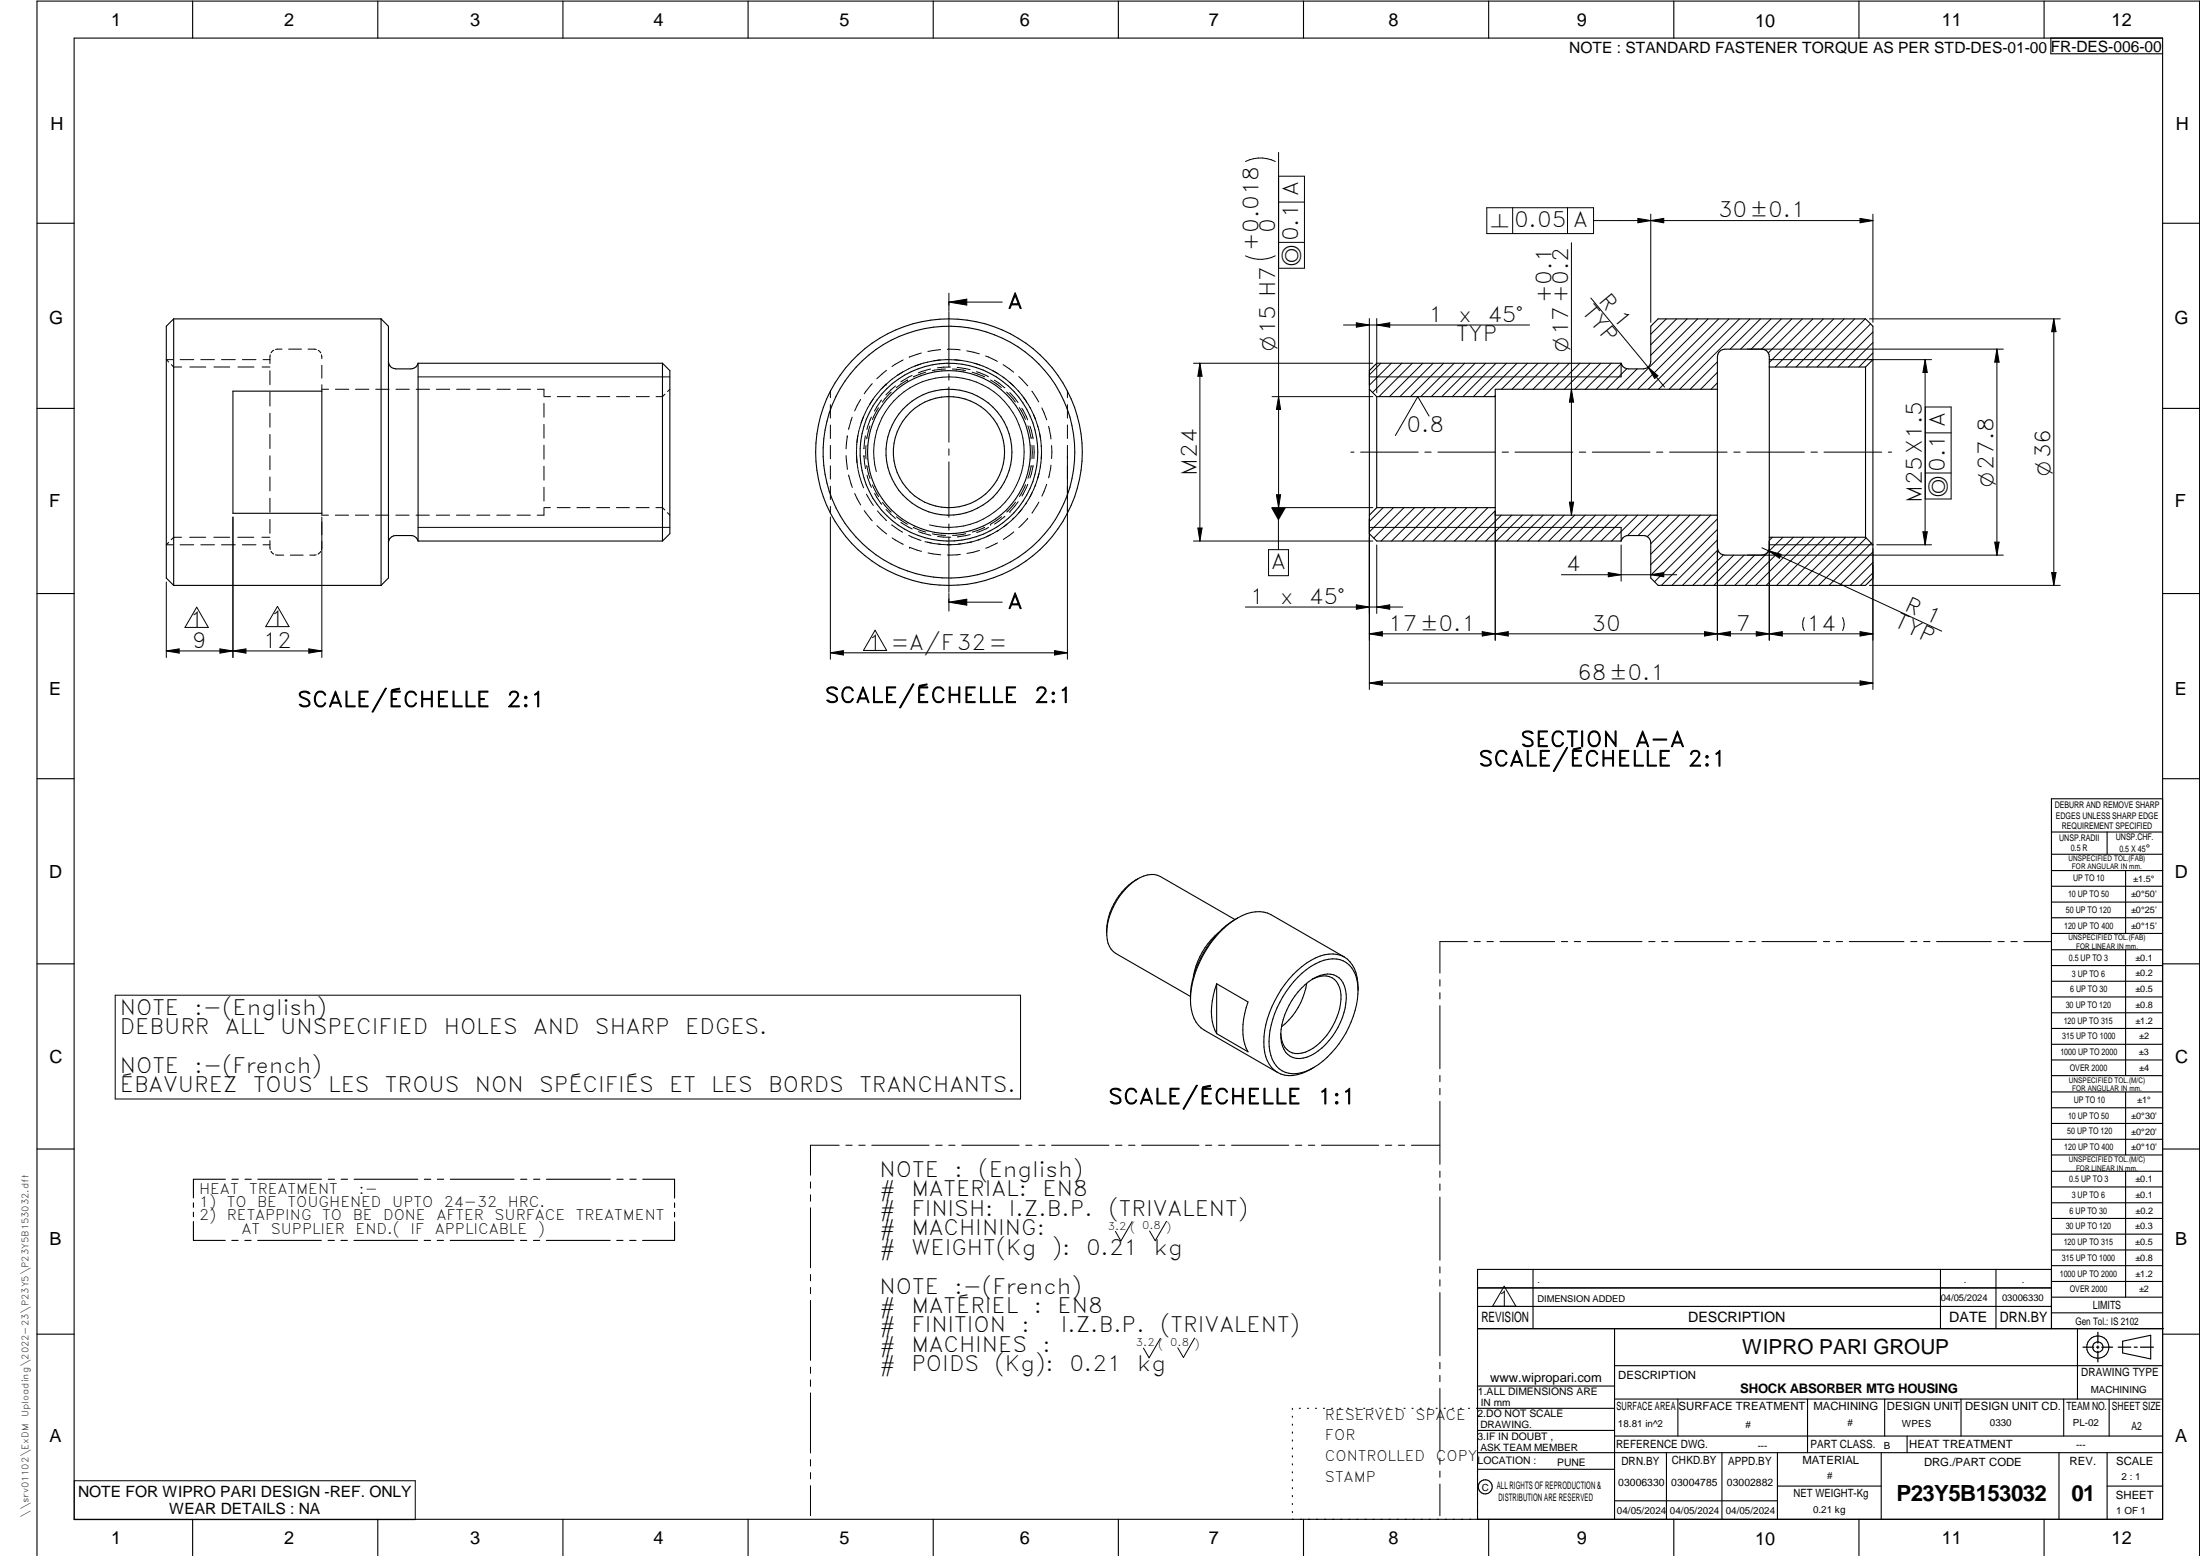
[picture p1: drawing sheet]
<svg xmlns="http://www.w3.org/2000/svg" width="594mm" height="420mm" viewBox="0 0 594 420" stroke-linecap="round" stroke-linejoin="round" font-family="sans-serif">
<g fill="none" stroke="#000" stroke-width=".3">
<path d="M20 10.3h564v400h-564zM52 .3v10M102 .3v10M152 .3v10M202 .3v10M252 .3v10M302 .3v10M352 .3v10M402 .3v10M452 .3v10M502 .3v10M552 .3v10"/>
<path d="M553.8 10.3v4.2h30.2M10 60.3h10M584 60.3h10M46.9 86.1v72M46.9 86.1h56M46.9 86.1l-2 2v68l2 2M102.9 86.1v72M102.9 86.1l2 2v68l-2 2M104.9 97.6a2.03 2.03 0 0 0 2 2h4a2.08 2.08 0 0 0 2-1.5M112.9 98.1v48M112.9 98.1h66M178.9 98.1v48"/>
<path d="M178.9 98.1l2 2v44l-2 2M437.8 98.1h-66l-2 2v44l2 2h66M437.8 98.1a1.96 1.96 0 0 0 1.9 1.5h4.1a1.97 1.97 0 0 0 2-2v-9.5l2-2h56l1.9 2v68l-1.9 2h-56l-2-2v-9.5a1.97 1.97 0 0 0-2-2h-4.1a1.95 1.95 0 0 0-1.9 1.5M437.8 98.1v3.7M464.6 94.7l1.2-.4h10a1.97 1.97 0 0 1 2 2v51.6a2.03 2.03 0 0 1-2 2h-10a2.03 2.03 0 0 1-2-2v-51.6l.3-1.2zM477.8 99.1h26M503.8 99.1v46M505.7 97.1l-1.9 2M10 110.3h10M62.9 105.6h24v33h-24zM369.8 105.1l2 2M371.8 107.1v30"/>
<path d="M371.8 107.1h32M463.8 105.1h-60v34h60M584 110.3h10M371.8 137.1h32M371.8 137.1l-2 2M46.9 158.1h56M112.9 146.1a1.99 1.99 0 0 0-2-1.5h-4a1.97 1.97 0 0 0-2 2M112.9 146.1h66M437.8 142.4v3.7M477.8 145.1h26M503.8 145.1l1.9 2M10 160.3h10"/>
<path d="M584 160.3h10M10 210.3h10M584 215.7h-30v143.1M584 210.3h10M307.3 237.3a16.9 16.9 0 0 0-8.5 14.7M554 224.7h30M554 230.7h30M554 235.1h30M554 239.3h30M569 224.7v6M574 235.1v17M329 251.9a19.8 19.8 0 0 0-6.7 11.5"/>
<path d="M333.5 248.3l-20.2-11.6a6.9 6.9 0 0 0-7.5 1.6 18.8 18.8 0 0 0-6.9 14.3 5.7 5.7 0 0 0 2.4 4.9l20.2 11.6M334.2 247.9a26.7 26.7 0 0 0-12.5 18.4l-.2 2.8M334.2 247.9a9.2 9.2 0 0 1 9-.9l19.8 11.4M334.2 247.9a28.1 28.1 0 0 0-12.7 22M363 258.4a9 9 0 0 1 3.7 8.3v.8M363 258.4a9.2 9.2 0 0 0-9 .9 28.1 28.1 0 0 0-12.7 22 8.8 8.8 0 0 0 3.7 8.3M554 243.6h30M554 247.8h30M554 252.1h30M554 256.5h30M574 256.5v33.9M10 260.3h10"/>
<path d="M321.5 269.1v.8M321.5 269.9a9 9 0 0 0 3.7 8.3l19.8 11.4M328.5 265.6a18.2 18.2 0 0 0-.5 12.5l.5 1M328.5 265.6l8.5 5a16.7 16.7 0 0 0 0 13.4l-8.5-4.9M328.5 265.6v13.5M350.4 263.9a15 15 0 0 1 9.4-5 6.7 6.7 0 0 1 6.8 6.7 25.2 25.2 0 0 1-7.1 18.8 15.2 15.2 0 0 1-10.4 5.5 6.5 6.5 0 0 1-6.2-6.1 24.6 24.6 0 0 1 6.4-18.7zM351.4 266.8a10.1 10.1 0 0 1 7.9-3.7 5.1 5.1 0 0 1 4.2 5.3 19 19 0 0 1-9.6 16.6 5.1 5.1 0 0 1-7.2-1.7 11.8 11.8 0 0 1 .2-9.2l.6-1.3a19.7 19.7 0 0 1 3.9-6zM352.8 265.5a18.5 18.5 0 0 1-6.7 11.7M354.3 264.4a5.4 5.4 0 0 1 6 .1 7.8 7.8 0 0 1 1.5 7.7 17.2 17.2 0 0 1-9.3 11.9 4.5 4.5 0 0 1-6.5-3.9l-.1-1.1M554 260.7h30M554 265h30M554 269.2h30"/>
<path d="M554 273.5h30M554 277.7h30M584 260.3h10M354.7 288.3a10.4 10.4 0 0 1-8.8 1.7l-.9-.4M554 282h30M554 286.2h30M554 290.4h30M554 294.9h30M554 299.1h30M574 294.9v17M10 310.3h10M60.9 318.4h-8.7v5.1"/>
<path d="M62.6 318.4h1.7M66.2 318.4h1.7M69.6 318.4h17.2M88.6 318.4h1.7M92.1 318.4h1.7M95.6 318.4h17.2M114.6 318.4h1.7M118.1 318.4h1.7M121.6 318.4h17.2M140.6 318.4h1.7M144.1 318.4h1.7M147.6 318.4h17.2"/>
<path d="M166.6 318.4h1.7M170.1 318.4h1.7M173.6 318.4h8.6v5.1M554 303.4h30M554 307.6h30M554 311.9h30M554 316.3h30M574 316.3v34M584 310.3h10M52.2 324.8v1.2M52.2 327.3v1.2M52.2 329.9v5h8.6"/>
<path d="M62.6 334.9h1.7M66.1 334.9h1.7M69.6 334.9h17.2M88.6 334.9h1.7M92.1 334.9h1.7M95.6 334.9h17.2M114.5 334.9h1.8M118.1 334.9h1.7M121.6 334.9h17.2M140.5 334.9h1.7M144.1 334.9h1.6M147.5 334.9h17.3"/>
<path d="M166.5 334.9h1.7M170 334.9h1.7M182.2 329.9v5h-8.7M182.2 324.8v1.3M182.2 327.4v1.2M554 320.5h30M554 324.8h30M554 329h30M554 333.2h30M554 337.5h30M399 358.8h185.2M399 352.8h155"/>
<path d="M399 347.8h155M414 342.8v16M436 358.8v51.5M524 342.8v16M539 342.8v16M554 341.8h30M554 346h30M554 350.3h30M554 354.5h30M554 342.8h-155v67.5M561 358.8v19M10 360.3h10"/>
<path d="M399 374.3h37M436 377.8h148M453.1 377.8v10M488.1 377.8v14.5M508.9 377.8v10M529.5 377.8v10M557.3 377.8v10M569.5 377.8v10M573.2 362.2l7.6-1.6v6.3l-7.6-1.6zM584 368.8h-148M584 360.3h10M349 380.3v.3"/>
<path d="M349 382.4v.3M349 384.6v.3M349 386.7v.3M349 388.8v.3M349 391v.3M349 393.1v.3M349 395.3v.3M349 397.4v.3M349 399.5v.3M350.9 380.3h.2M353.1 380.3h.2M355.2 380.3h.3"/>
<path d="M357.4 380.3h.3M359.6 380.3h.3M361.7 380.3h.3M363.9 380.3h.3M366.1 380.3h.3M368.3 380.3h.2M370.4 380.3h.3M372.6 380.3h.3M374.8 380.3h.3M376.9 380.3h.4M379.1 380.3h.3M381.3 380.3h.3"/>
<path d="M383.4 380.3h.4M385.6 380.3h.3M387.8 380.3h.3M390 380.3h.3M392.2 380.3h.3M394.3 380.3h.3M396.5 380.3h.3M398.7 380.3h37.3M399 396.7h37M399 392.3h185M399 386.2h37M436 387.8h148"/>
<path d="M450 392.3v18M465 392.3v18M480 392.3v18M508 392.3v18M515 387.8v4.5M556 392.3v18M569 392.3v18M52 410.3v9.7M102 410.3v9.7M152 410.3v9.7M202 410.3v9.7M252 410.3v9.7"/>
<path d="M302 410.3v9.7M349 401.7v.3M349 403.8v.4M349 406v.3M349 408.1v.3M352 410.3v9.7M402 410.3v9.7M436 405.3h44M452 410.3v9.7M480 401.3h28M502 410.3v9.7M552 410.3v9.7"/>
<path d="M569 401.3h15M10 420v-419.7h584v419.7"/>
<circle cx="256.2" cy="122.1" r="34"/>
<circle cx="256.2" cy="122.1" r="24"/>
<circle cx="256.2" cy="122.1" r="22"/>
<circle cx="256.3" cy="122.1" r="17"/>
<circle cx="256.3" cy="122.1" r="15"/>
<circle cx="256.3" cy="122.1" r="36"/>
<circle cx="566.5" cy="363.7" r="1.39"/>
<circle cx="566.5" cy="363.8" r="3"/>
<circle cx="401.1" cy="401.5" r="1.9"/>
</g>
<g fill="none" stroke="#000" stroke-width=".27">
<path d="M336.3 43.6a9 9 0 0 1 8.1 0M345.3 41.1l-.1 107.3M345.3 54.6h6.9M345.3 47.6h6.9v24.8h-6.9M401.5 56.1h28.8v7h-28.8zM408.5 56.1v7M423.3 56.1v7M442.3 59v1.2l7-1.2v1.2zM445.8 57.8v29.2M502.3 59l3.4 .6-3.4 .6zM505.7 57.8v29.2M505.7 59.6h-75.4"/>
<path d="M256.2 79.2v4.8M344.4 69.1a9 9 0 0 1-8.1 0M345.3 65.4h6.9M424.3 65.5v73.6M46.3 98.5l.6 .6h2.2M46.7 97.1h-1.8l.6 .6M48.6 97.1h3.7M51.3 99.1h4.3M54.2 97.1h3.7M57.8 99.1h4.3M59.8 97.1h3.7M64.3 99.1h4.3"/>
<path d="M65.4 97.1h3.7M70.8 99.1h2.1M71 97.1h1.9M73 95.8l-.1 2.4M73.9 94.6l-.7 .7M76.2 94.3l-1.8 .1M77.9 94.3h3.5M83.2 94.3l2.2 .1M85.9 94.6l.7 .7M86.8 95.8l.1 1.1M86.9 98.6v3.5M239.4 100l-2.6 2.3"/>
<path d="M243.9 97.2l-3 1.8M248.7 98.3l-.5 .2a24.6 24.6 0 0 0-5.9 2.9M248.8 95.3l-3.3 1.2M251.3 99.7l-3.3 1M254 97.2l-3.6 .6-3.3 1M254 94.4l-3.4 .5M255.3 99.7l-3.6 .4M255.8 94.3l3.5 .2M256.2 84.2v15M256.2 81.6h14.4M256.2 81.6l4.9-.8v1.6zM256.7 99.1l-3.6 .2"/>
<path d="M257.2 99.7l3.5 .4M257.8 97.2l3.5 .4M258.5 99.2l3.5 .6M259.4 97.3l-4-.2-3.1 .3M261.1 94.7l3.3 .8M261.2 97.6l3.4 1M263.1 98.1l3.4 1.2M266.1 96.1l3.2 1.5M266.4 99.2l1.7 .9M270.9 98.5l2.8 2M322.3 98.1h48.4M324 98.1v48"/>
<path d="M324 98.1l.6 3.5h-1.1zM362.8 87.8h50.2M366.3 87.2l3.5 .6-3.5 .5zM369.8 86v18l5.9-5.9M371.8 86v20M371.8 87.8l3.5-.6v1.1zM372.9 98.1l-3.1 3.1M378.5 98.1l-7.8 7.9M381.4 98.1l-9 9M384.2 98.1l-9 9M387 98.1l-9 9M389.8 98.1l-8.9 9"/>
<path d="M392.7 98.1l-9 9M395.5 98.1l-9 9M398.3 98.1l-9 9M401.2 98.1l-9 9M404 98.1l-9 9M406.8 98.1l-9 9M409.7 98.1l-9.1 9M412.5 98.1l-7 7M415.3 98.1l-7 7M418.1 98.1l-7 7M421 98.1l-7 7M423.8 98.1l-7 7"/>
<path d="M426.6 98.1l-7 7M429.5 98.1l-7.1 7M429.6 80.5l19.9 24M432.3 98.1l-7 7M435.1 98.1l-7 7M437.8 98.2l-6.9 6.9M439.3 99.5l-5.5 5.6M442.1 99.6l-5.5 5.5M445 99.1l2.7 2.4-.9 .7zM450 86.1l-4.2 4.2M452.7 86.1l-6.9 7M455.6 86.1l-9.8 9.8"/>
<path d="M458.4 86.1l-19 19M461.3 86.1l-19.1 19M463.8 97.7l-7.4 7.4M464.1 86.1l-19 19M466.9 86.1l-19 19M469.7 86.1l-19 19M471.8 94.3h69.2M472.6 86.1l-19 19M475.4 86.1l-8.2 8.2M477.8 97.1h43.8M478.2 86.1l-8.2 8.2M481 86.1l-8.1 8.2"/>
<path d="M483.9 86.1l-8.2 8.2M486.7 86.1l-9.2 9.2M489.5 86.1l-11.7 11.8M492.4 86.1l-13 13M495.2 86.1l-13 13M498 86.1l-13 13M500.8 86.1l-13 13M503.7 86.1l-13 13M504.8 86.1h51.5M505.1 87.5l-11.6 11.6M505.7 92.5l-6.6 6.6M505.7 95.3l-3.7 3.8"/>
<path d="M505.7 89.7l-9.4 9.4M519.8 97.1v50M519.8 97.1l.6 3.5h-1.1zM539.2 94.3v55.6M539.2 94.3l.6 3.5h-1.2zM554.6 86.1v72M554.6 86.1l.6 3.5h-1.2zM72.9 100.1v3.8M72.9 105.8v3.8M72.9 111.6v3.8M72.9 117.3v3.8M86.9 103.9v1.7"/>
<path d="M86.9 105.1h1.8M90.6 105.1h3.6M96 105.1h3.6M101.5 105.1h3.6M106.9 105.1h3.6M112.4 105.1h3.6M112.9 101.8h68M117.8 105.1h3.6M123.3 105.1h3.6M128.8 105.1h3.5M134.2 105.1h3.6M139.7 105.1h3.5"/>
<path d="M145.1 105.1h1.8v1.9M146.9 108.9v3.7M146.9 114.6v3.7M146.9 107.1h1.8M150.5 107.1h3.5M155.8 107.1h3.5M161.2 107.1h3.5M166.5 107.1h3.5M171.8 107.1h3.5M179.6 106.4l-.7 .7h-1.7M180.9 105.1l-.7 .6M224.2 105.6v1.8"/>
<path d="M224.2 109.3v3.6M224.2 114.8v3.6M228.8 117.7h.1M228.8 117.7l-.3 3.5M230.1 112.6l-1 3.4M231.6 117.6l-.3 3.6M232 116l-.6 3.5M232.4 107.9l-1.6 3.1M233.2 112.5l-1.1 3.3M233.7 117.7l-.4 3.5M233.9 110.9l-1.4 3.3M234.9 115l-.8 3.5"/>
<path d="M235.3 112.6l-1.2 3.4M235.5 103.6l-2.1 2.7M235.8 107.7l-1.8 3.1M236.9 106.3l-2.1 3M237.2 110.1l-1.6 3.2M238 108l-1.9 3M239.3 103.7l-2.4 2.6M239.3 103.7h.1M240.7 105.9l-2.4 2.7M240.7 102.5l-1.8 1.6M241.8 104.2l-2.6 2.4M243.7 100.5l-2.9 2"/>
<path d="M245 102.6h.1M245 102.6l-3 2.1M246.3 101.4l-3.1 1.7M250 100.5l-3.4 1.3M256.2 101v1.7M256.2 104.5v14.9M262.5 100.5l3.3 1.3M263.7 100.4l3.2 1.3M267.5 102.6l2.9 2M268.1 100.1l1.4 .8M268.1 100.1l3.1 2M268.5 102.7l2.9 2"/>
<path d="M271 101.9l2.7 2.3M271.8 105.9l2.4 2.6M272.6 103.2l2.6 2.5M272.7 106l2.2 2.7M275 105.6l2.2 2.8M275.1 101.7l2.4 2.5M275.2 110.1l1.7 3.1M275.9 110.2l1.6 3.2M276.3 107.2l2 3M277.2 108.4h.1M277.6 115l.9 3.4M278.1 110l1.5 3.2"/>
<path d="M278.1 115.1l.9 3.4M278.6 105.6l1.9 2.9M279.1 111.9l1.2 3.4M280.2 115l.8 3.4M280.7 117.1l.5 3.6M281.3 110.2l1.4 3.2M283.2 115.1l.6 3.4M288.2 105.6v1.8M288.2 109.3v3.6M288.2 114.8v3.6M343.5 107.1h27.2M345.3 107.1l.5 3.5h-1.1z"/>
<path d="M369.8 101.8h68M385.9 112.4l-3-5.3-6.1 10.5M403.8 106.8l-.3 .3M424.3 105.1l.6 3.5h-1.1zM463.8 100.5l-4.6 4.6M463.8 103.4l-1.7 1.7M519.9 116.9h7M519.9 109.9h7v24.8h-7zM62.9 139.6v37.9M72.9 123.1v3.7M72.9 128.8v3.7M72.9 134.5v3.8"/>
<path d="M86.9 138.6v.5h1.8M86.9 139.6v37.9M90.5 139.1h3.6M96 139.1h3.6M101.4 139.1h3.6M106.9 139.1h3.6M112.3 139.1h3.6M117.8 139.1h3.6M123.3 139.1h3.6M128.7 139.1h3.6M134.1 139.1h3.6M139.6 139.1h3.6"/>
<path d="M146.9 137.1h1.7M146.9 120.2v3.8M146.9 125.9v3.8M146.9 131.6v3.7M146.9 137.2v1.9h-1.8M150.4 137.1h3.6M155.8 137.1h3.5M161.1 137.1h3.5M166.4 137.1h3.6M171.8 137.1h3.5M177.1 137.1h1.8l.6 .6M180.2 138.4l.7 .7"/>
<path d="M224.2 120.3v3.6M224.2 125.8v3.6M224.2 131.3v3.6M224.2 136.7v1.9M224.2 139.6v38.4M228.5 123l.3 3.4M228.8 126.5h.1M229.1 128.3l1.1 3.3M230.8 133.3l1.6 3.1M231.3 123l.4 3.6M231.3 121.4l.1 3.6M231.7 126.8l.4 1.8"/>
<path d="M232.1 128.4l1.1 3.3M233.3 123.1l.4 3.4M233.3 123.1h.1M233.4 137.9l2.1 2.7M233.8 120.3v3.6M234 133.4l1.8 3.1M234.1 125.7l.8 3.5M234.1 128.3l1.2 3.3M235.6 130.9l1.7 3.2M236.2 133.2l1.9 3M236.6 127.3a20.3 20.3 0 0 1 17.9-25.4 20.3 20.3 0 0 1 22 22 20.3 20.3 0 0 1-25.5 17.8M236.9 138l2.5 2.5"/>
<path d="M238.3 135.6l2.4 2.7M239.3 137.6l2.5 2.4M242.1 139.5l2.9 2.1M256.2 121.2v1.7M256.2 124.7v15M270.5 139.5l-3 2.1M271.3 139.4l-2.7 2.1M272.7 138.2h.1M273.8 139.9l-2.7 2.3M274.2 135.6l-2.3 2.7M274.9 135.5l-2.2 2.7M275.8 137.6l-2.4 2.7"/>
<path d="M276.9 130.9l-1.6 3.2M277.2 135.8l-2.2 2.8M277.5 130.8l-1.5 3.1M277.5 140l-2.4 2.5M278.5 125.7l-.9 3.5M278.7 120.3v3.6M278.7 133l-1.8 3.1M279 125.6l-.9 3.5M279.2 120.3v3.5M279.6 130.9l-1.5 3.3M280.5 135.6l-1.8 3M280.5 127.9l-1 3.4"/>
<path d="M281 125.7l-.8 3.5M281.2 120.3v3.6M281.2 122.5l-.3 3.6M282.7 130.8l-1.4 3.2M283.8 125.6l-.6 3.4M284 120.3v3.5M288.2 120.3v57.7M343.5 137.1h27.2M344.7 133.6h1.1l-.5 3.5zM364.8 122.1h.8M367.4 122.1h15.6M373.5 137.1l-3.7 3.7"/>
<path d="M376.3 137.1l-6.5 6.5M379.1 137.1l-8.1 8.2M382 137.1l-9.1 9M384.8 122.1h1.7M384.8 137.1l-9 9M387.6 137.1l-9 9M388.3 122.1h15.5M390.4 137.1l-8.9 9M393.3 137.1l-9 9M396.1 137.1l-9 9M398.9 137.1l-9 9M401.8 137.1l-9 9"/>
<path d="M403.8 137.9l-8.2 8.2M403.8 138.1v34.8M405.4 139.1l-7 7M405.6 122.1h1.7M408.3 139.1l-7.1 7M409.1 122.1h15.6M411.1 139.1l-7 7M413.9 139.1l-7 7M416.7 139.1l-7 7M419.6 139.1l-7 7M422.4 139.1l-7 7M423.8 135.6h1.1l-.6 3.5z"/>
<path d="M425.2 139.1l-7 7M426.5 122.1h1.7M428.1 139.1l-7.1 7M430 122.1h15.6M430.9 139.1l-7 7M433.7 139.1l-7 7M436.5 139.1l-7 7M439.4 139.1l-7.1 7M442.2 139.1l-7 7M445 139.1l-5.5 5.5M447.3 122.1h1.7M447.8 139.1l-5.5 5.5"/>
<path d="M450.7 139.1l-5.9 5.8M450.8 122.1h15.6M453.5 139.1l-7.7 7.7M456.3 139.1l-10.5 10.5M459.1 139.1l-13.3 13.4M462 139.1l-16.2 16.2M468.2 122.1h1.7M471.7 122.1h15.5M489 122.1h1.8M492.5 122.1h15.6M509.9 122.1h.9M519.9 127.7h7"/>
<path d="M44.9 157.1v20.4M45.5 146.5l-.6 .6h1.8M48.6 147.1h3.7M49 145.1h-2.1l-.7 .7M51.2 145.1h4.3M54.2 147.1h3.7M57.7 145.1h4.3M59.8 147.1h3.7M64.2 145.1h4.3M65.4 147.1h3.7M70.7 145.1h2.2M71 147.1h1.9"/>
<path d="M72.9 140.3v3.7M72.9 146l.1 2.4M73.2 148.9l.7 .7M74.4 149.8l2.2 .1M78.4 149.9h3.5M85.4 149.8l-1.8 .1M86.6 148.9l-.7 .7M86.9 147.9l-.1 .5M112.9 142.4h68M236.8 141.9l2.6 2.3M240.8 141.7l2.9 2M240.9 145.2l3 1.8"/>
<path d="M243.3 141.1l3 1.7M245.4 144.6l3.3 1.3M245.6 147.8h.1M245.6 147.8l3.2 1.1M246.6 142.5l3.4 1.2M248 143.6l3.4 1M249.8 146.3l1.7 .3M250.5 146.4l3.5 .6M250.6 149.3l3.4 .5M251.8 144.1l3.5 .5M253.2 144.9l3.5 .2M255.9 147.1h.3"/>
<path d="M256.2 141.5v1.7M256.2 145v14.9M259.3 149.7l-3.4 .2M259.4 146.9a19.5 19.5 0 0 1-6 0M260.8 144.1l-3.6 .5M262 144.4l-3.5 .6M262.3 146.3l-3.5 .6M264.5 148.6l-3.4 .8M264.7 145.6l-3.5 1M265.9 142.4l-3.4 1.3M266.9 142.4l-3.2 1.4M267.4 144.4l-3.3 1.4"/>
<path d="M267.5 141.6h.1M269.4 146.6l-3.2 1.4M269.5 143.3l-3.1 1.6M272 141.5l-2.9 2.1M273.8 143.6l-2.9 2.1M322.3 146.1h48.4M323.5 142.6h1.1l-.6 3.5zM342.6 148.4h5.3v7h-5.3zM369.8 142.4h68M369.8 140.1v46.1M371.8 147.2v18.5M421.6 155.2h31.2"/>
<path d="M434.3 154.6l3.5 .6-3.5 .5zM437.8 147.2v9.7M445.8 155.2l3.5-.6v1.1zM463.8 140.1l-17 17M463.8 143l-15.2 15.1M463.8 145.8l-12.3 12.3M463.8 144.5v28.4M463.9 148.5l-9.6 9.6M465.4 149.9l-8.3 8.2M468.2 149.9l-8.3 8.2M471 149.9l-8.2 8.2M471.8 149.9h69.2"/>
<path d="M473.8 149.9l-8.2 8.2M475.8 147.9l48.5 22.5M477.6 148.7l3.4 1-.5 1zM477.8 146.1v26.8M477.8 147.1h27.9M478.6 145.1l-.8 .8M481.5 145.1l-13 13M484.3 145.1l-13 13M487.1 145.1l-13 13M489.9 145.1l-13 13M492.8 145.1l-13 13M495.6 145.1l-13 13"/>
<path d="M498.4 145.1l-13 13M501.2 145.1l-13 13M503.9 145.2l-12.8 12.9M504.8 158.1h51.5M505.3 146.6l-11.4 11.5M505.7 149.1l-9 9M505.7 151.9l-6.1 6.2M505.7 154.7l-3.3 3.4M505.7 148.1v38.1M506.8 147.1h14.8M519.3 143.6h1.1l-.6 3.5zM538.6 146.4h1.2l-.6 3.5z"/>
<path d="M554 154.6h1.2l-.6 3.5zM44.9 175.8h42M44.9 175.8l3.5-.6v1.2zM53.1 164l3.2 5.4h-6.4zM59.4 175.2l3.5 .6-3.5 .6zM62.9 175.8l3.5-.6v1.2zM74.9 163.7l3.2 5.5h-6.4zM83.4 175.2l3.5 .6-3.5 .6zM224.2 176.3h64M224.2 176.3l3.5-.6v1.2zM236.3 170.2l3.1 5.4h-6.2zM256.2 162.6l4.9-.8v1.6z"/>
<path d="M256.2 160.2v4.8M256.2 162.6h14.4M284.8 175.7l3.4 .6-3.4 .6zM336.3 163.9h42.5M366.3 163.3l3.5 .6-3.5 .6zM369.8 171.2l3.5-.6v1.1zM369.8 171.2h135.9M371.8 163.9l3.5-.6v1.2zM400.3 170.6l3.5 .6-3.5 .5zM403.8 171.2l3.5-.6v1.1zM460.3 170.6v1.1l7-1.1v1.1zM474.3 170.6v1.1l7-1.1v1.1z"/>
<path d="M487.2 166.8a3.9 3.9 0 0 0 0 3.5M497.6 166.8a3.9 3.9 0 0 1 0 3.5M502.3 170.6l3.4 .6-3.4 .5zM369.8 184.4l3.5-.5v1.1zM369.8 184.4h135.9M502.3 183.9l3.4 .5-3.4 .6zM396.2 254.3h-7.4v8.5M398.1 254.3h1.6M401.5 254.3h1.8M405 254.3h14.8M421.6 254.3h1.7M425.1 254.3h1.7"/>
<path d="M428.6 254.3h14.8M445.2 254.3h1.7M448.7 254.3h1.7M452.2 254.3h14.8M468.8 254.3h1.7M472.3 254.3h1.7M475.8 254.3h14.8M492.4 254.3h1.7M495.8 254.3h1.8M499.4 254.3h14.7M516 254.3h1.6M519.4 254.3h1.8"/>
<path d="M522.9 254.3h14.8M539.5 254.3h1.7M543 254.3h1.7M546.5 254.3h7.4M31.1 268.7h244.5v28.1h-244.5zM388.8 264.5v1.8M388.8 268.1v1.6M388.8 271.6v17M388.8 290.4v1.7M388.8 293.9v1.7M388.8 297.4v17M218.9 319.2v1.6"/>
<path d="M226.6 309.2h-7.7v8.1M228.4 309.2h1.7M231.9 309.2h1.7M235.4 309.2h15.5M252.7 309.2h1.7M256.2 309.2h1.7M259.7 309.2h15.5M277 309.2h1.7M280.5 309.2h1.7M284 309.2h15.5M301.2 309.2h1.8M304.8 309.2h1.7"/>
<path d="M308.3 309.2h15.5M325.5 309.2h1.7M329.1 309.2h1.6M332.6 309.2h15.4M349.8 309.2h1.7M353.3 309.2h1.7M356.8 309.2h15.5M374.1 309.2h1.7M377.6 309.2h1.7M381.1 309.2h7.7M388.8 316.2v1.7M388.8 319.7v1.7"/>
<path d="M218.9 322.6v1.8M218.9 326.1v16.2M305.7 329.9l-3 5.2-1.5-2.6M315 329.8l-3.1 5.2-1.5-2.6M388.8 323.2v17.1M218.9 344.1v1.8M218.9 347.6v1.7M218.9 351.2v16.1M388.8 342.1v1.6M388.8 345.6v1.7M388.8 349v17.1M406.2 347.3l3.2 5.4h-6.4z"/>
<path d="M218.9 369.1v1.7M218.9 372.6v1.8M218.9 376.1v16.2M313.3 361.4l-3 5.2-1.5-2.6M322.6 361.3l-3 5.3-1.6-2.7M388.8 367.9v1.7M388.8 371.4v1.7M388.8 374.9v17M20.1 399.8h92v10.5h-92zM218.9 394.1v1.8M218.9 397.6v1.7M388.8 393.7v1.7"/>
<path d="M388.8 397.2v1.7M218.9 401.2v8.1M388.8 400.7v8.6"/>
</g>
<path d="M566.5 359.7v3M562.5 363.8h2.9M566.1 363.8h.7M566.5 363.4v.7M566.5 364.9v2.8M567.6 363.8h2.9M572 363.8h3.4M576.3 363.8h.8M578 363.8h3.5" fill="none" stroke="#000" stroke-width=".34"/>
<g fill="#000">
<path d="M445.8 59.6l3.5-.6v1.2zM502.3 59l3.4 .6-3.4 .6zM442.3 59l3.5 .6-3.5 .6zM256.2 81.6l4.9-.8v1.6zM366.3 87.2l3.5 .6-3.5 .5zM371.8 87.8l3.5-.6v1.1zM539.2 94.3l.6 3.5h-1.2zM554.6 86.1l.6 3.5h-1.2zM324 98.1l.6 3.5h-1.1zM345.3 107.1l.5 3.5h-1.1zM424.3 105.1l.6 3.5h-1.1zM445 99.1l2.7 2.4-.9 .7z"/>
<path d="M519.8 97.1l.6 3.5h-1.1zM344.7 133.6h1.1l-.5 3.5zM343.2 137.1h4.1l-2.1 3.5zM423.8 135.6h1.1l-.6 3.5zM323.5 142.6h1.1l-.6 3.5zM434.3 154.6l3.5 .6-3.5 .5zM445.8 155.2l3.5-.6v1.1zM477.6 148.7l3.4 1-.5 1zM519.3 143.6h1.1l-.6 3.5zM538.6 146.4h1.2l-.6 3.5zM554 154.6h1.2l-.6 3.5zM44.9 175.8l3.5-.6v1.2z"/>
<path d="M59.4 175.2l3.5 .6-3.5 .6zM62.9 175.8l3.5-.6v1.2zM83.4 175.2l3.5 .6-3.5 .6zM224.2 176.3l3.5-.6v1.2zM256.2 162.6l4.9-.8v1.6zM284.8 175.7l3.4 .6-3.4 .6zM366.3 163.3l3.5 .6-3.5 .6zM369.8 171.2l3.5-.6v1.1zM371.8 163.9l3.5-.6v1.2zM400.3 170.6l3.5 .6-3.5 .5zM403.8 171.2l3.5-.6v1.1zM460.3 170.6l3.5 .6-3.5 .5z"/>
<path d="M463.8 171.2l3.5-.6v1.1zM474.3 170.6l3.5 .6-3.5 .5zM477.8 171.2l3.5-.6v1.1zM502.3 170.6l3.4 .6-3.4 .5zM369.8 184.4l3.5-.5v1.1zM502.3 183.9l3.4 .5-3.4 .6z"/>
</g>
<g font-size="6">
<text x="512.1" y="405.2">P23Y5B153032</text>
<text x="559.4" y="405.2">01</text>
</g>
<g font-size="5.7">
<text x="463.9" y="58.7">30±0.1</text>
<text x="344.4" y="62.9" transform="rotate(-90 344.4 62.9)">0</text>
<text x="350.5" y="65.1" transform="rotate(-90 350.5 65.1)">0.1 A</text>
<text x="408.8" y="61.3">0.05 A</text>
<text x="339.8" y="67.9" transform="rotate(-90 339.8 67.9)">+0.018</text>
<text x="272.1" y="83.3">A</text>
<text x="418.9" y="81.9" transform="rotate(-90 418.9 81.9)">+0.1</text>
<text x="431.5" y="81.3" transform="rotate(50 431.5 81.3)">R 1</text>
<text x="385.7" y="86.9">1</text>
<text x="393.9" y="86.9">x</text>
<text x="401.6" y="86.9">45°</text>
<text x="427" y="84.2" transform="rotate(50 427 84.2)">TYP</text>
<text x="393.2" y="92.1">TYP</text>
<text x="379.8" y="116.7">0.8</text>
<text x="323.2" y="128.4" transform="rotate(-90 323.2 128.4)">M24</text>
<text x="525.1" y="127.4" transform="rotate(-90 525.1 127.4)">0.1 A</text>
<text x="519" y="135.8" transform="rotate(-90 519 135.8)">M25X1.5</text>
<text x="343.3" y="153.7">A</text>
<text x="422.9" y="154.3">4</text>
<text x="272.1" y="164.3">A</text>
<text x="337.5" y="163">1</text>
<text x="345.7" y="163">x</text>
<text x="353.5" y="163">45°</text>
<text x="514" y="164.6" transform="rotate(25 514 164.6)">R 1</text>
<text x="51.1" y="169.3">1</text>
<text x="72.9" y="169.1">1</text>
<text x="374.9" y="170.3">17±0.1</text>
<text x="429.8" y="170.3">30</text>
<text x="468.8" y="170.3">7</text>
<text x="487.8" y="170.3">14</text>
<text x="511.3" y="169.2" transform="rotate(25 511.3 169.2)">TYP</text>
<text x="51.9" y="174.9">9</text>
<text x="70.9" y="174.9">12</text>
<text x="234.3" y="175.6">1 =A/F32=</text>
<text x="425.9" y="183.6">68±0.1</text>
<text x="80.3" y="190.9">SCALE/ÉCHELLE</text>
<text x="136.8" y="190.9">2:1</text>
<text x="222.7" y="189.7">SCALE/ÉCHELLE</text>
<text x="279.2" y="189.7">2:1</text>
<text x="410.5" y="201.6">SECTION</text>
<text x="441.6" y="201.6">A-A</text>
<text x="399.2" y="206.9">SCALE/ÉCHELLE</text>
<text x="455.8" y="206.9">2:1</text>
<text x="32.3" y="274">NOTE</text>
<text x="52.5" y="274">:-(English)</text>
<text x="32.3" y="279.2">DEBURR</text>
<text x="60.8" y="279.2">ALL</text>
<text x="75.7" y="279.2">UNSPECIFIED</text>
<text x="119.8" y="279.2">HOLES</text>
<text x="144" y="279.2">AND</text>
<text x="160.7" y="279.2">SHARP</text>
<text x="185" y="279.2">EDGES.</text>
<text x="32.3" y="289.7">NOTE</text>
<text x="52.5" y="289.7">:-(French)</text>
<text x="32.3" y="295">ÉBAVUREZ</text>
<text x="68.3" y="295">TOUS</text>
<text x="88.6" y="295">LES</text>
<text x="104" y="295">TROUS</text>
<text x="128.3" y="295">NON</text>
<text x="145.6" y="295">SPÉCIFIÉS</text>
<text x="180.7" y="295">ET</text>
<text x="192.1" y="295">LES</text>
<text x="207.4" y="295">BORDS</text>
<text x="232.1" y="295">TRANCHANTS.</text>
<text x="299.2" y="298.1">SCALE/ÉCHELLE</text>
<text x="355.8" y="298.1">1:1</text>
<text x="237.5" y="317.8">NOTE</text>
<text x="257.7" y="317.8">:</text>
<text x="264.1" y="317.8">(English)</text>
<text x="237.5" y="323">#</text>
<text x="246.1" y="323">MATERIAL:</text>
<text x="281.5" y="323">EN8</text>
<text x="237.5" y="328.3">#</text>
<text x="246.1" y="328.3">FINISH:</text>
<text x="272.4" y="328.3">I.Z.B.P.</text>
<text x="299.3" y="328.3">(TRIVALENT)</text>
<text x="237.5" y="333.5">#</text>
<text x="246.1" y="333.5">MACHINING:</text>
<text x="237.5" y="338.8">#</text>
<text x="246.1" y="338.8">WEIGHT(Kg</text>
<text x="284" y="338.8">):</text>
<text x="293.3" y="338.8">0.21</text>
<text x="311.6" y="338.8">kg</text>
<text x="237.5" y="349.3">NOTE</text>
<text x="257.7" y="349.3">:-(French)</text>
<text x="404.2" y="352.7">1</text>
<text x="237.5" y="354.5">#</text>
<text x="237.5" y="359.8">#</text>
<text x="246.1" y="354.5">MATÉRIEL</text>
<text x="246.1" y="359.8">FINITION</text>
<text x="275.9" y="359.8">:</text>
<text x="279.2" y="354.5">:</text>
<text x="285.6" y="354.5">EN8</text>
<text x="286.4" y="359.8">I.Z.B.P.</text>
<text x="313.3" y="359.8">(TRIVALENT)</text>
<text x="237.5" y="365">#</text>
<text x="246.1" y="365">MACHINES</text>
<text x="281.5" y="365">:</text>
<text x="237.5" y="370.3">#</text>
<text x="246.1" y="370.3">POIDS</text>
<text x="268.5" y="370.3">(Kg):</text>
<text x="288.8" y="370.3">0.21</text>
<text x="307.1" y="370.3">kg</text>
</g>
<text font-size="5.6" x="470.5" y="365.5">WIPRO PARI GROUP</text>
<g font-size="5.4">
<text x="402.6" y="61.3">n</text>
<text x="350.5" y="71.8" transform="rotate(-90 350.5 71.8)">a</text>
<text x="344.4" y="94.9" transform="rotate(-90 344.4 94.9)">O15 H7</text>
<text x="423.5" y="95.2" transform="rotate(-90 423.5 95.2)">O17+0.2</text>
<text x="538.3" y="131.5" transform="rotate(-90 538.3 131.5)">O27.8</text>
<text x="553.7" y="128.4" transform="rotate(-90 553.7 128.4)">O36</text>
<text x="525.1" y="134.1" transform="rotate(-90 525.1 134.1)">a</text>
</g>
<g font-size="4.9">
<text x="30" y="6.9">1</text>
<text x="76.7" y="6.9">2</text>
<text x="127" y="6.9">3</text>
<text x="176.5" y="6.9">4</text>
<text x="226.7" y="6.9">5</text>
<text x="275.4" y="6.9">6</text>
<text x="326.4" y="6.9">7</text>
<text x="375" y="6.9">8</text>
<text x="425.8" y="6.9">9</text>
<text x="473.9" y="7.3">10</text>
<text x="524.3" y="6.9">11</text>
<text x="570.2" y="6.9">12</text>
<text x="13.6" y="35.1">H</text>
<text x="587.6" y="35.1">H</text>
<text x="13.2" y="87.5">G</text>
<text x="587.2" y="87.5">G</text>
<text x="13.2" y="137">F</text>
<text x="587.2" y="137">F</text>
<text x="13.2" y="187.6">E</text>
<text x="587.2" y="187.6">E</text>
<text x="13.2" y="237">D</text>
<text x="587.2" y="237">D</text>
<text x="13.4" y="287.1">C</text>
<text x="587.4" y="287.1">C</text>
<text x="13.4" y="336.2">B</text>
<text x="587.4" y="336.2">B</text>
<text x="13.4" y="389.3">A</text>
<text x="587.4" y="389.3">A</text>
<text x="30" y="416.9">1</text>
<text x="76.7" y="416.9">2</text>
<text x="127" y="416.9">3</text>
<text x="176.5" y="416.9">4</text>
<text x="226.7" y="416.9">5</text>
<text x="275.4" y="416.9">6</text>
<text x="326.4" y="416.9">7</text>
<text x="375" y="416.9">8</text>
<text x="425.8" y="416.9">9</text>
<text x="473.9" y="417.3">10</text>
<text x="524.3" y="416.9">11</text>
<text x="570.2" y="416.9">12</text>
</g>
<g font-size="4.2">
<text x="423.7" y="14.3">NOTE : STANDARD FASTENER TORQUE AS PER STD-DES-01-00</text>
<text x="553.8" y="14">FR-DES-006-00</text>
<text x="21.1" y="404.3">NOTE FOR WIPRO PARI DESIGN -REF. ONLY</text>
<text x="45.7" y="408.8">WEAR DETAILS : NA</text>
</g>
<g font-size="3.9">
<text x="53.8" y="322.4">HEAT</text>
<text x="67.3" y="322.4">TREATMENT</text>
<text x="96.9" y="322.4">:-</text>
<text x="53.8" y="326">1)</text>
<text x="53.8" y="329.6">2)</text>
<text x="61.2" y="326">TO</text>
<text x="61.2" y="329.6">RETAPPING</text>
<text x="69.5" y="326">BE</text>
<text x="77.7" y="326">TOUGHENED</text>
<text x="87" y="329.6">TO</text>
<text x="95.2" y="329.6">BE</text>
<text x="103.4" y="329.6">DONE</text>
<text x="105.9" y="326">UPTO</text>
<text x="117.8" y="329.6">AFTER</text>
<text x="119.9" y="326">24-32</text>
<text x="133.5" y="329.6">SURFACE</text>
<text x="137.1" y="326">HRC.</text>
<text x="155.5" y="329.6">TREATMENT</text>
<text x="65.2" y="333.2">AT</text>
<text x="73.1" y="333.2">SUPPLIER</text>
<text x="96" y="333.2">END.(</text>
<text x="110.9" y="333.2">IF</text>
<text x="117.5" y="333.2">APPLICABLE</text>
<text x="145.2" y="333.2">)</text>
<text x="400" y="357.1">REVISION</text>
<text x="455.9" y="357.1">DESCRIPTION</text>
<text x="526.4" y="357.1">DATE</text>
<text x="540" y="357.1">DRN.BY</text>
<text x="357.8" y="383.3">RESERVED</text>
<text x="382.3" y="383.3">SPACE</text>
<text x="357.8" y="388.9">FOR</text>
<text x="357.8" y="394.5">CONTROLLED</text>
<text x="387.8" y="394.5">COPY</text>
<text x="357.8" y="400">STAMP</text>
</g>
<text font-size="3.6" x="469.9" y="376.1">SHOCK ABSORBER MTG HOUSING</text>
<text font-size="3.5" x="402.4" y="373.3">www.wipropari.com</text>
<g font-size="3.1">
<text x="565.1" y="353.5">LIMITS</text>
<text x="562" y="371.7">DRAWING TYPE</text>
<text x="437" y="372.3">DESCRIPTION</text>
<text x="436.5" y="380.8">SURFACE AREA</text>
<text x="453.3" y="380.8">SURFACE TREATMENT</text>
<text x="489.7" y="380.8">MACHINING</text>
<text x="509.5" y="380.8">DESIGN UNIT</text>
<text x="530.6" y="380.8">DESIGN UNIT CD.</text>
<text x="558" y="380.6">TEAM NO.</text>
<text x="570.3" y="380.7">SHEET SIZE</text>
<text x="575.6" y="386.1">A2</text>
<text x="436.4" y="391.1">REFERENCE DWG.</text>
<text x="437.8" y="395.5">DRN.BY</text>
<text x="451.4" y="395.4">CHKD.BY</text>
<text x="466.6" y="395.5">APPD.BY</text>
<text x="486.7" y="395.4">MATERIAL</text>
<text x="488.9" y="390.9">PART CLASS.</text>
<text x="515.6" y="390.9">HEAT TREATMENT</text>
<text x="519.6" y="395.9">DRG./PART CODE</text>
<text x="558.9" y="395.5">REV.</text>
<text x="571.4" y="395.6">SCALE</text>
<text x="484.3" y="404.2">NET WEIGHT-Kg</text>
<text x="571.4" y="404.7">SHEET</text>
</g>
<text font-size="3" x="579.5" y="230.1">°</text>
<g font-size="2.8">
<text x="299.1" y="332.1">3.2 ( 0.8 )</text>
<text x="560.4" y="357.7">Gen Tol.: IS 2102</text>
<text x="306.7" y="363.6">3.2 ( 0.8 )</text>
<text x="399.1" y="376.6">1.ALL DIMENSIONS ARE</text>
<text x="399" y="382.7">2.DO NOT SCALE</text>
<text x="399" y="388.7">3.IF IN DOUBT ,</text>
<text x="399" y="395.4">LOCATION :</text>
<text x="420.5" y="396">PUNE</text>
<text x="404.2" y="402">ALL RIGHTS OF REPRODUCTION &amp;</text>
<text x="437" y="401.2">03006330</text>
<text x="451.3" y="401.2">03004785</text>
<text x="466.3" y="401.2">03002882</text>
<text x="404.7" y="405.4">DISTRIBUTION ARE RESERVED</text>
</g>
<g font-size="2.7">
<text x="564.6" y="376.2">MACHINING</text>
<text x="399.9" y="379.7">IN mm</text>
<text x="399.7" y="385.7">DRAWING.</text>
<text x="436.9" y="385.4">18.81 in^2</text>
<text x="471.4" y="385.5">#</text>
<text x="498.9" y="385">#</text>
<text x="513.6" y="385.3">WPES</text>
<text x="537.3" y="385.1">0330</text>
<text x="559.7" y="385.1">PL-02</text>
<text x="399.7" y="391.8">ASK TEAM MEMBER</text>
<text x="474.6" y="391.2">---</text>
<text x="508.7" y="391.2">B</text>
<text x="560.6" y="391.1">---</text>
<text x="493.4" y="399.5">#</text>
<text x="572.8" y="399.7">2 : 1</text>
<text x="400.1" y="402.5">C</text>
<text x="436.6" y="408.7">04/05/2024</text>
<text x="450.9" y="408.8">04/05/2024</text>
<text x="466" y="408.9">04/05/2024</text>
<text x="489.6" y="408.5">0.21 kg</text>
<text x="571.4" y="408.7">1 OF 1</text>
</g>
<g font-size="2.5">
<text x="554.9" y="218.3">DEBURR AND REMOVE SHARP</text>
<text x="555.2" y="221">EDGES UNLESS SHARP EDGE</text>
<text x="556.1" y="227.1">UNSP.RADII</text>
<text x="556.8" y="223.8">REQUIREMENT SPECIFIED</text>
<text x="571.4" y="226.9">UNSP.CHF.</text>
<text x="559.2" y="229.9">0.5 R</text>
<text x="572.3" y="230.1">0.5 X 45</text>
<text x="559.8" y="238">UP TO 10</text>
<text x="576.1" y="238.1">±1.5°</text>
<text x="558.5" y="242.2">10 UP TO 50</text>
<text x="575.5" y="242.3">±0°50'</text>
<text x="557.4" y="250.7">120 UP TO 400</text>
<text x="557.9" y="246.5">50 UP TO 120</text>
<text x="575.5" y="250.7">±0°15'</text>
<text x="575.5" y="246.5">±0°25'</text>
<text x="558.7" y="259.4">0.5 UP TO 3</text>
<text x="559.5" y="263.7">3 UP TO 6</text>
<text x="576.6" y="263.6">±0.2</text>
<text x="576.6" y="259.4">±0.1</text>
<text x="559" y="267.9">6 UP TO 30</text>
<text x="576.6" y="267.9">±0.5</text>
<text x="557.8" y="272.2">30 UP TO 120</text>
<text x="576.6" y="272.2">±0.8</text>
<text x="556.9" y="280.7">315 UP TO 1000</text>
<text x="557.3" y="276.4">120 UP TO 315</text>
<text x="576.6" y="276.4">±1.2</text>
<text x="577.7" y="280.7">±2</text>
<text x="556.4" y="284.9">1000 UP TO 2000</text>
<text x="577.6" y="284.9">±3</text>
<text x="558.9" y="289.2">OVER 2000</text>
<text x="577.7" y="289.3">±4</text>
<text x="560" y="297.9">UP TO 10</text>
<text x="577.1" y="297.9">±1°</text>
<text x="558.5" y="302.1">10 UP TO 50</text>
<text x="575.5" y="302.1">±0°30'</text>
<text x="557.4" y="310.6">120 UP TO 400</text>
<text x="558.2" y="306.3">50 UP TO 120</text>
<text x="575.5" y="310.6">±0°10'</text>
<text x="575.5" y="306.4">±0°20'</text>
<text x="558.8" y="319.2">0.5 UP TO 3</text>
<text x="559.4" y="323.4">3 UP TO 6</text>
<text x="576.6" y="319.2">±0.1</text>
<text x="576.6" y="323.5">±0.1</text>
<text x="558.9" y="327.7">6 UP TO 30</text>
<text x="576.7" y="327.7">±0.2</text>
<text x="557.8" y="332">30 UP TO 120</text>
<text x="576.6" y="332">±0.3</text>
<text x="556.8" y="340.5">315 UP TO 1000</text>
<text x="557.3" y="336.3">120 UP TO 315</text>
<text x="576.6" y="336.3">±0.5</text>
<text x="576.6" y="340.5">±0.8</text>
<text x="415.2" y="346.4">.</text>
<text x="530.3" y="346.5">.</text>
<text x="545.9" y="346.4">.</text>
<text x="556.2" y="344.7">1000 UP TO 2000</text>
<text x="576.6" y="344.7">±1.2</text>
<text x="415.2" y="351.5">DIMENSION ADDED</text>
<text x="524.1" y="351.3">04/05/2024</text>
<text x="540.6" y="351.4">03006330</text>
<text x="558.9" y="349">OVER 2000</text>
<text x="577.6" y="349">±2</text>
</g>
<g font-size="2.4">
<text x="7.7" y="382.7" transform="rotate(-90 7.7 382.7)">Uploading\2022-23\P23Y5\P23Y5B153032.dft</text>
<text x="7.7" y="409.8" transform="rotate(-90 7.7 409.8)">\\srv01102\ExDM</text>
</g>
<g font-size="2.1">
<text x="558.5" y="232.4">UNSPECIFIED TOL.(FAB)</text>
<text x="559.5" y="234.7">FOR ANGULAR IN mm.</text>
<text x="558.6" y="253.9">UNSPECIFIED TOL.(FAB)</text>
<text x="560.7" y="256.3">FOR LINEAR IN mm.</text>
<text x="558.7" y="292.3">UNSPECIFIED TOL.(M/C)</text>
<text x="559.6" y="294.7">FOR ANGULAR IN mm.</text>
<text x="558.7" y="313.7">UNSPECIFIED TOL.(M/C)</text>
<text x="560.6" y="316.1">FOR LINEAR IN mm.</text>
</g>
</svg>
